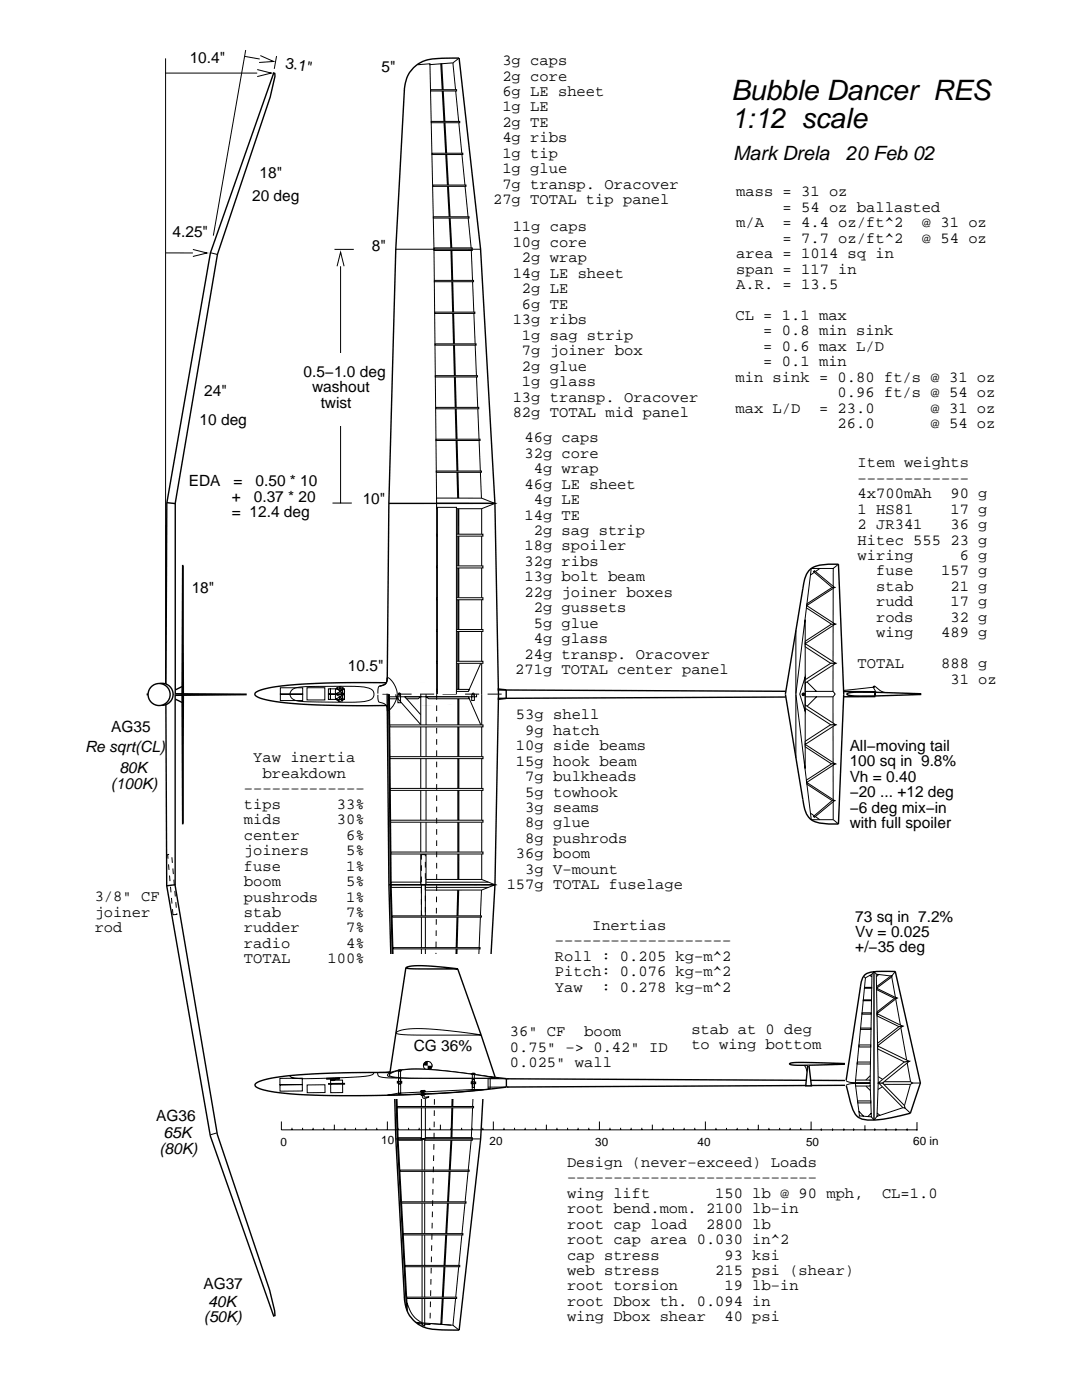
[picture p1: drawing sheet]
<svg xmlns="http://www.w3.org/2000/svg" width="216mm" height="280mm" viewBox="0 0 216 280" stroke-linecap="round" stroke-linejoin="round" font-family="sans-serif">
<path d="M97.4 215.5l76.3 .4M173.7 216.8l-76.4 .4" fill="none" stroke="#000" stroke-width=".28"/>
<path d="M168.8 215.7h5.1v1.5h-5.1z" fill-rule="evenodd" fill="#fff"/>
<path d="M96.4 137.9l78.4 .3M174.8 139.2l-78.4 .4" fill="none" stroke="#000" stroke-width=".28"/>
<path d="M156.9 137.8l11.6 .1v1.6h-11.6l-.1-.8z" fill-rule="evenodd" fill="#fff"/>
<path d="M101.1 137.8l-10.2-.9-13.2-.5-12.8 .1-5.2 .3-4.5 .4a8.2 8.2 0 0 0-4.3 1.3v.2a2.25 2.25 0 0 0 1.9 1.1l3.1 .5 4.6 .4 12.6 .3 15.8-.4 6.1-.4 6.1-.6" fill="none" stroke="#000" stroke-width=".28"/>
<g fill="#fff">
<path d="M77.4 140.3l13.4-.5 8.6-.9v1.4l-11.8 .7-10.2 .2z" fill-rule="evenodd"/>
<path d="M77.4 136.1l10.1 .3 11.9 .6-.1 1.4-8.6-.9-13.3-.4z" fill-rule="evenodd"/>
</g>
<path d="M29.4 138.7l4.5-.1 15.2 .2-15.2 .2zM36.4 137.2l-3.2 1.6 3.2 1.6" fill="none" stroke="#000" stroke-width=".28"/>
<path d="M33.1 138.8h1.9v38.2l8.4 49.7 10.4 31.1 1 4.1 .1 1-.3 .1-12.6-36-8.7-50z" fill-rule="evenodd" fill="#fff" stroke="#000" stroke-width=".28"/>
<g fill="#fff" stroke="#000" stroke-width=".2">
<path d="M79 208.4h16.1v.3h-16.1z" fill-rule="evenodd"/>
<path d="M78.8 202.1h16.5v.2h-16.5z" fill-rule="evenodd"/>
<path d="M78.6 195.7h17v.3h-17z" fill-rule="evenodd"/>
</g>
<g fill="none" stroke="#000" stroke-width=".2">
<path d="M77.6 138.7l.3 38.1 1.4 50.8 1.8 33.8M77.8 138.7l.3 38.1 1.4 50.8 1.9 34.5M79.2 139.4l4.8 5.3M84 138.7v38.1h1.1v-38.1M96.2 138.7v38.1l-2.1 50.8-3.7 37.2 1.3 1M84.1 176.8h.8v50.8h-.8zM79 227.6h17M84.3 227.6h.5v37.4l-.5-.2zM90 227.6h.2l-2 37h-.2zM81.3 260.3a5.8 5.8 0 0 0 3 4M83.5 264.5l2.4 .1v-.1l4.2 .3"/>
<circle cx="79.8" cy="138.7" r=".2"/>
<circle cx="94.5" cy="138.7" r=".2"/>
</g>
<path d="M100.2 138.7h-23.8" fill="none" stroke="#000" stroke-width=".2" stroke-dasharray="2.8 1.7" stroke-linecap="butt"/>
<path d="M77.3 138.7l.4 38.1 1.3 50.8 1.8 31.8M99.5 138.7l-.7 38.1-2.8 50.8-4.3 38.2h-2.7a9.6 9.6 0 0 1-5.6-1.3 6.5 6.5 0 0 1-2.6-5.2" fill="none" stroke="#000" stroke-width=".28"/>
<g fill="#fff" stroke="#000" stroke-width=".2">
<path d="M78.1 176.3h5.9v.5h-5.9z" fill-rule="evenodd"/>
<path d="M78.1 176.8h6v.5h-6z" fill-rule="evenodd"/>
</g>
<path d="M91.4 176.8h.2l-1.4 50.8h-.2z" fill="none" stroke="#000" stroke-width=".2"/>
<path d="M77.8 139.2h1.3l.4 .4h-1.7z" fill-rule="evenodd" fill="#fff" stroke="#000" stroke-width=".2"/>
<path d="M91.4 139.6h.2v37.2h-.2z" fill="none" stroke="#000" stroke-width=".2"/>
<g fill="#fff" stroke="#000" stroke-width=".2">
<path d="M78.1 170.3h18.4v.4h-18.4z" fill-rule="evenodd"/>
<path d="M78 163.9h18.5v.4h-18.5z" fill-rule="evenodd"/>
<path d="M77.9 157.5h18.6v.4h-18.6z" fill-rule="evenodd"/>
<path d="M77.9 151.2h18.6v.4h-18.6z" fill-rule="evenodd"/>
<path d="M77.8 144.9h18.7v.3h-18.7z" fill-rule="evenodd"/>
<path d="M84.9 227.3h9.4v.3h-9.4z" fill-rule="evenodd"/>
<path d="M84.8 227.6h9.5v.3h-9.5z" fill-rule="evenodd"/>
<path d="M81.2 259.2h10v.3h-10z" fill-rule="evenodd"/>
<path d="M80.9 252.9h10.9v.2h-10.9z" fill-rule="evenodd"/>
<path d="M80.5 246.5h11.9v.3h-11.9z" fill-rule="evenodd"/>
<path d="M80.2 240.1h12.9v.3h-12.9z" fill-rule="evenodd"/>
<path d="M79.8 233.8h13.9v.3h-13.8z" fill-rule="evenodd"/>
<path d="M79.5 227.6h4.8v.2h-4.8z" fill-rule="evenodd"/>
<path d="M79.5 227.3h4.6v.3h-4.6z" fill-rule="evenodd"/>
<path d="M79.3 221.1h15.3v.3h-15.3z" fill-rule="evenodd"/>
<path d="M78.5 189.4h17.4v.2h-17.4z" fill-rule="evenodd"/>
<path d="M78.3 183h17.8v.3h-17.8z" fill-rule="evenodd"/>
</g>
<path d="M85.9 264.6l-2.6-.2" fill="none" stroke="#000" stroke-width=".2" stroke-dasharray="1.1 1.1 1.1 1.1" stroke-linecap="butt"/>
<path d="M83.1 264.2l7.3 .6" fill="none" stroke="#000" stroke-width=".2"/>
<g fill="#fff" stroke="#000" stroke-width=".2">
<path d="M85.1 175.7h11.1l2.6 1.1h-13.7z" fill-rule="evenodd"/>
<path d="M84.9 176.8h13.9l-2.6 1.1h-11.3z" fill-rule="evenodd"/>
</g>
<path d="M80.9 139.2l3.1 3.6M84.9 177.3h12.6M97.5 176.3h-12.4" fill="none" stroke="#000" stroke-width=".2"/>
<path d="M80.8 139.2h3.2l-.5 .4h-2.3z" fill-rule="evenodd" fill="#fff" stroke="#000" stroke-width=".2"/>
<path d="M93.5 139.2l2.5 5.6" fill="none" stroke="#000" stroke-width=".2"/>
<path d="M85.1 139.2h8.4l.2 .4h-8.1z" fill-rule="evenodd" fill="#fff" stroke="#000" stroke-width=".2"/>
<path d="M87.2 138.7v38.1l-.5 50.8-.8 37" fill="none" stroke="#000" stroke-width=".2" stroke-dasharray="1.1 1.1 1.1 1.1" stroke-linecap="butt"/>
<path d="M36.5 113a2191.4 2191.4 0 0 1 0 51.6l-.1-25.8z" fill-rule="evenodd" fill="#fff" stroke="#000" stroke-width=".28"/>
<path d="M33.1 50.5l8.2 .1" fill="none" stroke="#000" stroke-width=".2"/>
<path d="M38.5 49.8l2.8 .8-2.8 .7z" fill="#fff"/>
<g fill="none" stroke="#000" stroke-width=".2">
<path d="M33.1 11.7v127M38.5 49.8l2.8 .8-2.8 .7M66.8 49.8h3.9M68 50.4v50.1M66.4 100.5h3.9M79.5 138.7h.5v1.7h-.5zM160.5 212.9a1.51 1.51 0 0 1 .6 1.2M43.3 226.4l-1.3 .4M56.2 225.8h127M56.2 224.1v1.7M58.3 225.4v.4M60.4 225.4v.4"/>
<path d="M62.5 225.4v.4M64.7 225.4v.4M66.8 224.7v1.1M68.9 225.4v.4M71 225.4v.4M73.1 225.4v.4M75.2 225.4v.4M77.4 224.1v1.7M79.5 225.4v.4M81.6 225.4v.4M83.7 225.4v.4M85.8 225.4v.4"/>
<path d="M87.9 224.7v1.1M90 225.4v.4M92.2 225.4v.4M94.3 225.4v.4M96.4 225.4v.4M98.5 224.1v1.7M100.6 225.4v.4M102.7 225.4v.4M104.9 225.4v.4M107 225.4v.4M109.1 224.7v1.1M111.2 225.4v.4"/>
<path d="M113.3 225.4v.4M115.4 225.4v.4M117.6 225.4v.4M119.7 224.1v1.7M121.8 225.4v.4M123.9 225.4v.4M126 225.4v.4M128.2 225.4v.4M130.3 224.7v1.1M132.4 225.4v.4M134.5 225.4v.4M136.6 225.4v.4"/>
<path d="M138.7 225.4v.4M140.9 224.1v1.7M143 225.4v.4M145.1 225.4v.4M147.2 225.4v.4M149.3 225.4v.4M151.4 224.8v1M153.5 225.4v.4M155.7 225.4v.4M157.8 225.4v.4M159.9 225.4v.4M162 224.1v1.7"/>
<path d="M164 225.5v.4M166.2 225.5v.4M168.5 225.5v.4M170.5 225.5v.4M172.7 224.9v1M174.7 225.5v.4M176.9 225.5v.4M178.9 225.5v.4M181.1 225.5v.4M183.1 224.2v1.7"/>
<circle cx="160.4" cy="138.7" r=".13"/>
<circle cx="160.4" cy="138.7" r=".26"/>
</g>
<path d="M35 176.8l-1.7 .2" fill="none" stroke="#000" stroke-width=".28"/>
<path d="M68 50.4l.7 2.8h-1.4z" fill="#fff"/>
<path d="M67.3 53.2l.7-2.8 .7 2.8" fill="none" stroke="#000" stroke-width=".2"/>
<path d="M65.6 70.6h4.5v14.5h-4.5z" fill-rule="evenodd" fill="#fff"/>
<path d="M80.7 18l-1.7 31.8-1.4 50.8-.3 38.1M80.7 18.1a6.3 6.3 0 0 1 6.5-6.4l4.5-.1 4.3 38.2 2.8 50.8 .7 38.1M168.7 212.5l-8.8-.2a3.6 3.6 0 0 0-2.2 .3 12.4 12.4 0 0 0 4.5 .2l6.5-.1" fill="none" stroke="#000" stroke-width=".28"/>
<g fill="none" stroke="#000" stroke-width=".2">
<path d="M85.8 12.8l.9 37 .5 50.8v38.1M88 12.8h.2l2 37h-.2zM91.7 11.6l-1.3 1 3.7 37.1 2.1 50.9v38.1M79 49.8h17M90 49.8h.2l1.4 50.8h-.2zM91.4 100.6h.2v37.1h-.2zM96 132.5l-2.5 5.7"/>
<circle cx="79.7" cy="138.7" r=".2"/>
<circle cx="160.4" cy="138.7" r=".11"/>
</g>
<g fill="#fff" stroke="#000" stroke-width=".2">
<path d="M86 17.9h5.2v.3h-5.2z" fill-rule="evenodd"/>
<path d="M86.1 24.3h5.7v.2h-5.7z" fill-rule="evenodd"/>
<path d="M86.3 30.6h6.1v.3h-6.1z" fill-rule="evenodd"/>
<path d="M86.4 37h6.7v.2h-6.7z" fill-rule="evenodd"/>
<path d="M86.5 43.3h7.2v.3h-7.2z" fill-rule="evenodd"/>
<path d="M86.7 49.5h7.6v.3h-7.6z" fill-rule="evenodd"/>
<path d="M86.7 49.8h7.6v.3h-7.6z" fill-rule="evenodd"/>
</g>
<path d="M90.4 12.6l-4.5 .3v-.2l-2.5 .2" fill="none" stroke="#000" stroke-width=".2"/>
<g fill="#fff" stroke="#000" stroke-width=".2">
<path d="M86.7 56h7.9v.3h-7.9z" fill-rule="evenodd"/>
<path d="M86.8 62.4h8v.2h-8z" fill-rule="evenodd"/>
<path d="M86.9 68.7h8.2v.3h-8.2z" fill-rule="evenodd"/>
<path d="M86.9 75.1h8.4v.2h-8.4z" fill-rule="evenodd"/>
<path d="M87 81.4h8.6v.3h-8.6z" fill-rule="evenodd"/>
<path d="M87 87.8h8.9v.2h-8.9z" fill-rule="evenodd"/>
<path d="M87.1 94.1h9v.3h-9z" fill-rule="evenodd"/>
<path d="M87.2 99.5h9l2.6 1.1h-11.6z" fill-rule="evenodd"/>
<path d="M87.2 100.6h11.6l-2.6 1.1h-9z" fill-rule="evenodd"/>
<path d="M87.2 106.7h9.2v.4h-9.2z" fill-rule="evenodd"/>
<path d="M87.2 113.1h9.2v.4h-9.2z" fill-rule="evenodd"/>
<path d="M87.2 119.4h9.2v.4h-9.2z" fill-rule="evenodd"/>
<path d="M87.2 125.8h9.2v.4h-9.2z" fill-rule="evenodd"/>
<path d="M87.2 132.1h9.2v.4h-9.2z" fill-rule="evenodd"/>
<path d="M87.2 137.8h6.5l-.2 .4h-6.3z" fill-rule="evenodd"/>
</g>
<path d="M79.1 138.7v.5h16.1v-.5M94.7 138.7v1.3h-.5v-1.3" fill="none" stroke="#000" stroke-width=".2"/>
<path d="M74.6 190.7h26.6v29h-26.6z" fill-rule="evenodd" fill="#fff"/>
<path d="M81.1 193.3l1.2-.3h2.2l6.9 .6h-8.7l-1.4-.1z" fill-rule="evenodd" fill="#fff" stroke="#000" stroke-width=".28"/>
<path d="M79.2 214.8h15.6v.2h-15.6z" fill-rule="evenodd" fill="#fff" stroke="#000" stroke-width=".2"/>
<path d="M87.5 212.9h.1M88.1 207.4h.1" fill="none" stroke="#000" stroke-width=".2"/>
<circle cx="85.4" cy="213" r=".85" fill="#000" stroke="#000" stroke-width=".2"/>
<g fill="#fff">
<path d="M85.4 212.1h.9v.9l-.9-.1z"/>
<path d="M84.5 212.9h.9v.9h-.9z"/>
</g>
<g fill="none" stroke="#000" stroke-width=".2">
<path d="M96.3 214.9v.6"/>
<circle cx="85.4" cy="213" r=".85"/>
</g>
<path d="M79.2 206.3l.6-.4 1.3-.2 3.4-.1 5.8 .4 5.7 .8h-15.3a1.9 1.9 0 0 1-1.6-.4z" fill-rule="evenodd" fill="#fff" stroke="#000" stroke-width=".2"/>
<path d="M99.6 215.4l-6-.9-6.1-.7-4.1-.2-3.1 .1a4.2 4.2 0 0 0-2.9 1.1v.1a6.8 6.8 0 0 0 3.6 .6h18.6" fill="none" stroke="#000" stroke-width=".2"/>
<path d="M77.7 176.8h21.2" fill="none" stroke="#000" stroke-width=".28"/>
<path d="M87.3 101.4h3.8v37.3h-3.8z" fill="#fff" stroke="#000" stroke-width=".2"/>
<path d="M98.8 100.6h-21.1" fill="none" stroke="#000" stroke-width=".28"/>
<path d="M49.1 10l-6.5 37.1" fill="none" stroke="#000" stroke-width=".2"/>
<path d="M54.7 14.6l.2 .1v.5l-.9 4.2-10.6 31.4-8.4 49.7v38.3l-1.9-.1 .2-38.2 8.7-50z" fill-rule="evenodd" fill="#fff" stroke="#000" stroke-width=".28"/>
<path d="M48.9 11.3l5.7 1M55.2 11.2l-.4 2.6" fill="none" stroke="#000" stroke-width=".2"/>
<path d="M52 11.1l2.6 1.2-2.9 .2z" fill="#fff"/>
<path d="M33.1 14.6h21.1M52 11.1l2.6 1.2-2.9 .2" fill="none" stroke="#000" stroke-width=".2"/>
<path d="M51.4 13.9l2.8 .7-2.8 .7z" fill="#fff"/>
<path d="M51.4 13.9l2.8 .7-2.8 .7M31.4 138.8h3.2" fill="none" stroke="#000" stroke-width=".2"/>
<g fill="#fff" stroke="#000" stroke-width=".28">
<circle cx="32.4" cy="138.7" r="2.2"/>
<circle cx="31.8" cy="138.8" r="2.2"/>
</g>
<path d="M33.3 100.4l1.7 .2M81 193.4l-3.2 21.6M91.4 193.6l4.7 13.2 2.8 8.5M101.1 215.5l-10.6-.8-12.4-.4-14 .2-5.2 .3-3.7 .5a8.4 8.4 0 0 0-4.2 1.3l-.1 .2a2.21 2.21 0 0 0 2 1l3 .6 4.6 .3 5.3 .2h8.2l14.5-.5 6.5-.5 6-.7M101.1 215.6v1.6" fill="none" stroke="#000" stroke-width=".28"/>
<g fill="none" stroke="#000" stroke-width=".2">
<path d="M42 50.5l1.4 .3M56 137.4h4.4v1.3h-4.4zM56 138.7h4.4v1.3h-4.4zM61.3 137.4h3.6v2.5h-3.6zM65.6 137.6h.4v1.1h-.4zM65.6 138.7h.4v1.1h-.4zM66 137.6h2.3v1.1h-2.3zM66 138.7h2.3v1.1h-2.3zM67.1 137.4l.8 .8M67.9 137.1v1.1M67.9 139.2l.5 .9M67.9 139.2l-.3 1"/>
<path d="M67.9 139.2l-.9 .6M68.3 137.6h.5v1.1h-.5zM68.3 138.7h.5v1.1h-.5zM68.6 137.4l-.7 .8M55.9 215.5l4.5-.1v1.3l-4.5 .1zM55.9 216.8l4.5-.1v1.3h-4.5zM61.3 216.8h3.6v1.5l-3.6 .1zM65.2 215.5h2.5v.1h-2.5zM65.6 216.5h3.2v.1l-3.2 .1zM66 215.9l2.4-.1v2.5h-2.4zM66.1 215.6h.7v.2h-.7zM66.5 215.4v.6"/>
<path d="M74.6 214.3a.58 .58 0 0 1-.7 .6l-2.3 .3-5.4 .2a37.1 37.1 0 0 1-8-.1l-.4-.4"/>
<circle cx="67.9" cy="139.2" r=".92"/>
<circle cx="67.9" cy="138.2" r=".92"/>
<circle cx="67.9" cy="138.2" r=".03"/>
<circle cx="67.9" cy="139.2" r=".03"/>
</g>
<path d="M77.9 214.6a11.4 11.4 0 0 1 6.1-1l6.9 .6 8 1.2-19.1-.1a2.86 2.86 0 0 1-2-.4z" fill-rule="evenodd" fill="#fff" stroke="#000" stroke-width=".2"/>
<path d="M84.1 170.8h.8v12h-.8z" fill="none" stroke="#000" stroke-width=".2" stroke-dasharray="1.1 1.1 1.1 1.1" stroke-linecap="butt"/>
<path d="M101.1 137.9v1.6" fill="none" stroke="#000" stroke-width=".28"/>
<path d="M161.3 212.9h.2l.5 4.1h-1.1z" fill="#fff" stroke="#000" stroke-width=".28"/>
<path d="M33.5 170.8l.8-.1 1 12-.8 .1z" fill="none" stroke="#000" stroke-width=".2" stroke-dasharray="1.1 1.1 1.1 1.1" stroke-linecap="butt"/>
<g fill="none" stroke="#000" stroke-width=".2">
<path d="M162 113.6l-3.1 25.1 3.1 25.1M162 113.6h4.4l-.1 24.6M163.7 113.6l-1.8 1.3M167.4 112.7l-1 .9M58.3 137.8a6.8 6.8 0 0 1 4.1-.6l5.9-.1a13.8 13.8 0 0 1 5.9 .7 1.25 1.25 0 0 1 .4 1.3 1.25 1.25 0 0 1-1 .9 48.1 48.1 0 0 1-9.3 .3h-2a7.9 7.9 0 0 1-3.8-.6l-.2-.2a1.11 1.11 0 0 1 0-1.7zM158.9 125.9v12.7M158.9 138.8v12.6M160.8 138.2h5.5l.5 .5-.5 .5h-5.5M160.8 135.3v6.8l-1.1-3.4zM160.8 123.8v29.8M161.2 136.3l1.9 1.9M163.1 139.2l-1.9 1.9"/>
<path d="M166.3 139.2l.1 24.6M161.9 162.5l1.8 1.3M166.4 163.8h-4.4M166.4 163.8l1 .9M77.4 218.9l2.1-.5 15-.7h2.1a174.5 174.5 0 0 1-19.2 1.2zM79.3 216.1h.9v.3h-.9zM79.4 213.9l.6-.1 .1 .2h-.7zM79.6 215.4h.4v3.2h-.4zM79.6 214h.4v2.6h-.4zM84 218l.8-.1 .1 .2h-.9zM84 218.7h.9l-.3 .2h-.5zM84.6 217.8l.1 1.4 1-.1a.73 .73 0 0 1-.7 .4 .73 .73 0 0 1-.7-.5v-1.2"/>
<path d="M94.1 216.2h.9v.3h-.9zM94.2 214.5l.5-.1 .2 .3h-.7zM94.3 215.7h.4v2h-.4zM94.3 214.7h.4v2.6h-.4zM97.5 215.5h.4v2h-.4z"/>
</g>
<path d="M156.8 138.7l3.5-21a8.3 8.3 0 0 1 1.2-3.7 5.6 5.6 0 0 1 4.4-1.3h1.5l1.1 26M168.5 138.7l-1.1 26h-.1a13.5 13.5 0 0 1-4.7-.6 4.1 4.1 0 0 1-2.2-3.5l-3.6-21.9" fill="none" stroke="#000" stroke-width=".28"/>
<g fill="#fff" stroke="#000" stroke-width=".2">
<path d="M160.8 148.1l5.1-3.3h1l-6.1 3.9z" fill-rule="evenodd"/>
<path d="M160.8 148.8l6 3.8h-.8l-5.2-3.4z" fill-rule="evenodd"/>
<path d="M161 155.9l5-3.3h.8l-5.7 3.7z" fill-rule="evenodd"/>
<path d="M161.1 156.3l5.6 3.7h-.5l-5.1-3.3z" fill-rule="evenodd"/>
<path d="M162.4 163.1l3.8-3.1h.5l-4.1 3.3z" fill-rule="evenodd"/>
<path d="M160.8 140.9l6.1 3.9h-1l-5.1-3.3z" fill-rule="evenodd"/>
<path d="M160.8 128.6l6.1 3.9h-1l-5.1-3.3z" fill-rule="evenodd"/>
<path d="M160.8 128.1l5.2-3.4h.8l-6 3.9z" fill-rule="evenodd"/>
<path d="M161.1 121l5.7 3.7h-.8l-5-3.2z" fill-rule="evenodd"/>
<path d="M162.6 114l4 3.4h-.4l-3.8-3.2z" fill-rule="evenodd"/>
<path d="M160.8 135.8l5.1-3.3h1l-6.1 4z" fill-rule="evenodd"/>
<path d="M161.1 120.7l5.1-3.3h.5l-5.6 3.6z" fill-rule="evenodd"/>
</g>
<path d="M174.6 194.2l.4 .5 3 .4 3.9 21.3M175.5 194.7l-.5 .5M178.8 194.1l-.8 1M170.8 216.8l.8 6.2M173.8 216.8l.2 6.4 .5 .6M175.4 215.1l.8 .6M176.2 217.2l-.9 .5M181.9 216.4h1.9M181.9 216.4l-1.4 4.8M171.5 222.1l.9 .9M171.5 223.1l.1-.1 2.4 .2M174 222.4l-.7 .7" fill="none" stroke="#000" stroke-width=".2"/>
<g fill="#fff" stroke="#000" stroke-width=".2">
<path d="M171.2 212.2h2.6v.4h-2.7z" fill-rule="evenodd"/>
<path d="M171.5 208.8h2.4v.4h-2.4z" fill-rule="evenodd"/>
<path d="M171.8 205.4h2.1v.3h-2.1z" fill-rule="evenodd"/>
<path d="M172.1 202.4h1.9v.3h-1.9z" fill-rule="evenodd"/>
<path d="M172.4 199.8h1.6v.2h-1.6z" fill-rule="evenodd"/>
<path d="M172.6 197.3h1.5v.2h-1.5z" fill-rule="evenodd"/>
</g>
<path d="M170.8 216.5h3v.5h-3zM170.8 215.8h3v.5h-3z" fill="none" stroke="#000" stroke-width=".2"/>
<path d="M176.2 216.4l.3-.2h5.3l.4 .2-.4 .3h-5.3z" fill-rule="evenodd" fill="#fff" stroke="#000" stroke-width=".2"/>
<path d="M180.5 221.2l1.3 1.2" fill="none" stroke="#000" stroke-width=".2"/>
<path d="M175.5 216.4h.7l4.4 4.5 .1 .5-.4-.1z" fill-rule="evenodd" fill="#fff" stroke="#000" stroke-width=".2"/>
<path d="M172.4 195.1l.4 .3M172.8 195.4l-2 20.6M173.7 194.9l.4 .3M174.1 194.7l-.3 21.3M174.5 194.2l-.4 .5-1.3 .7" fill="none" stroke="#000" stroke-width=".2"/>
<path d="M171.8 197.1a4 4 0 0 1 1-2.4 9.6 9.6 0 0 1 4.8-.6l1.2 .1 5 22.2-2 6M174.5 194.2v29.6" fill="none" stroke="#000" stroke-width=".28"/>
<g fill="#fff" stroke="#000" stroke-width=".2">
<path d="M171.2 220h2.7v.4h-2.6z" fill-rule="evenodd"/>
<path d="M175.4 216.4l5.2-4.2 .9-.1-5.3 4.3z" fill-rule="evenodd"/>
<path d="M175.2 209l6.3 3.1-.9 .1-5.4-2.6z" fill-rule="evenodd"/>
<path d="M175.2 208.5l4.3-3.4h.7l-5 3.9z" fill-rule="evenodd"/>
<path d="M175.1 202.2l3.5-2.7 .5-.1-4 3.1z" fill-rule="evenodd"/>
<path d="M175.1 202.6l5.1 2.5h-.7l-4.4-2.1z" fill-rule="evenodd"/>
<path d="M175 197.5l4.1 1.9-.5 .1-3.6-1.8z" fill-rule="evenodd"/>
<path d="M175 197.2l3.1-2.3v.3l-3.1 2.3z" fill-rule="evenodd"/>
</g>
<path d="M184 138.6l-10.4-.3a13.8 13.8 0 0 0-4.4 .3v.2a38.8 38.8 0 0 0 8.9 .2l5.9-.2M171.8 197.1l-2.8 18.8M169 216.9l.3 1.3a13.2 13.2 0 0 0 1.8 4.8 5.3 5.3 0 0 0 4 .8l3-.5 3.7-.8" fill="none" stroke="#000" stroke-width=".28"/>
<g fill="none" stroke="#000" stroke-width=".2">
<path d="M174.6 138.3l.3 .8M174.6 137.3l-6.1 .7M174.9 138.3l-.3 .8M175 138.3l-.6-.9 .1-.3 1.5 1.1 .8 .2M97.5 215.5l4.1 .1M101.5 217.2h-4.1M169 215.9a2.3 2.3 0 0 0 1.7 .4M170.8 216.5l-1.1 .1-.7 .3"/>
<circle cx="174.6" cy="137.3" r=".03"/>
</g>
<path d="M77.3 135.4a4 4 0 0 1 2 3.2h-3.8v-.1a1.06 1.06 0 0 1 .8-1.5 1.34 1.34 0 0 0 1-1.6z" fill-rule="evenodd" fill="#fff" stroke="#000" stroke-width=".2"/>
<path d="M79.3 138.8a4 4 0 0 1-2 3.2 1.43 1.43 0 0 0-1.5-1.7 1.96 1.96 0 0 1-.3-1.5M175 194.7l.4 21.7-.3 6.7-.5 .7M77.9 214.1l-1.5 .2a.85 .85 0 0 0-1 .2 .77 .77 0 0 0 1 .8l3 .1M172.9 217l.9 .9M173.8 215l-.9 .8M175.1 222.4l.6 .5M180.3 221.3l-5.2 1.8" fill="none" stroke="#000" stroke-width=".2"/>
<path d="M77.3 135.4a1.47 1.47 0 0 1-1.6 1.7" fill="none" stroke="#000" stroke-width=".28"/>
<g font-size="5.6">
<text x="146" y="20">Bubble Dancer RES</text>
<text x="146" y="25.6">1:12 scale</text>
</g>
<g font-size="3.9">
<text x="146.4" y="31.9">Mark Drela</text>
<text x="168.9" y="31.9">20 Feb 02</text>
</g>
<g font-size="3.1">
<text x="37.9" y="12.6">10.4&quot;</text>
<text x="56.9" y="13.6" transform="rotate(10 56.9 13.6)">3.1&quot;</text>
<text x="76.2" y="14.4">5&quot;</text>
<text x="100.3" y="13">3g caps</text>
<text x="100.3" y="16.1">2g core</text>
<text x="100.3" y="19.2">6g LE sheet</text>
<text x="100.3" y="22.3">1g LE</text>
<text x="100.3" y="25.4">2g TE</text>
<text x="100.3" y="28.5">4g ribs</text>
<text x="51.8" y="35.6">18&quot;</text>
<text x="100.3" y="31.5">1g tip</text>
<text x="100.3" y="34.6">1g glue</text>
<text x="50.3" y="40.2">20 deg</text>
<text x="98.5" y="40.8">27g TOTAL tip panel</text>
<text x="100.3" y="37.7">7g transp. Oracover</text>
<text x="147" y="39.2">mass = 31 oz</text>
<text x="34.4" y="47.3">4.25&quot;</text>
<text x="102.4" y="46.2">11g caps</text>
<text x="147" y="45.4">m/A</text>
<text x="156.3" y="42.3">= 54 oz ballasted</text>
<text x="156.3" y="45.4">= 4.4 oz/ft^2</text>
<text x="184.1" y="45.4">@ 31 oz</text>
<text x="74.3" y="50.2">8&quot;</text>
<text x="102.4" y="49.3">10g core</text>
<text x="104.2" y="52.4">2g wrap</text>
<text x="147" y="51.6">area = 1014 sq in</text>
<text x="156.3" y="48.5">= 7.7 oz/ft^2</text>
<text x="184.1" y="48.5">@ 54 oz</text>
<text x="102.4" y="55.5">14g LE sheet</text>
<text x="104.2" y="58.6">2g LE</text>
<text x="147" y="54.7">span = 117 in</text>
<text x="147" y="57.7">A.R. = 13.5</text>
<text x="102.4" y="64.8">13g ribs</text>
<text x="104.2" y="61.7">6g TE</text>
<text x="146.9" y="63.9">CL = 1.1 max</text>
<text x="104.2" y="67.9">1g sag strip</text>
<text x="104.2" y="71">7g joiner box</text>
<text x="152.4" y="67">= 0.8 min sink</text>
<text x="152.4" y="70.1">= 0.6 max L/D</text>
<text x="60.6" y="75.3">0.5−1.0 deg</text>
<text x="104.2" y="74">2g glue</text>
<text x="104.2" y="77.1">1g glass</text>
<text x="146.9" y="76.3">min sink = 0.80 ft/s @ 31 oz</text>
<text x="152.4" y="73.2">= 0.1 min</text>
<text x="40.8" y="79.1">24&quot;</text>
<text x="62.3" y="78.4">washout</text>
<text x="64" y="81.5">twist</text>
<text x="102.4" y="80.2">13g transp. Oracover</text>
<text x="102.4" y="83.3">82g TOTAL mid panel</text>
<text x="146.9" y="82.5">max L/D</text>
<text x="163.5" y="82.5">= 23.0</text>
<text x="167.3" y="79.4">0.96 ft/s @ 54 oz</text>
<text x="185.8" y="82.5">@ 31 oz</text>
<text x="39.8" y="84.8">10 deg</text>
<text x="104.7" y="88.4">46g caps</text>
<text x="167.3" y="85.6">26.0</text>
<text x="185.8" y="85.6">@ 54 oz</text>
<text x="104.7" y="91.5">32g core</text>
<text x="106.6" y="94.5">4g wrap</text>
<text x="171.2" y="93.4">Item weights</text>
<text x="37.7" y="97.2">EDA</text>
<text x="46.3" y="100.3">+</text>
<text x="46.6" y="97.2">=</text>
<text x="50.7" y="100.3">0.37 * 20</text>
<text x="51" y="97.2">0.50 * 10</text>
<text x="72.4" y="100.7">10&quot;</text>
<text x="104.7" y="97.6">46g LE sheet</text>
<text x="106.6" y="100.7">4g LE</text>
<text x="171.2" y="96.4">−−−−−−−−−−−−</text>
<text x="171.2" y="99.5">4x700mAh</text>
<text x="189.8" y="99.5">90 g</text>
<text x="46.3" y="103.4">= 12.4 deg</text>
<text x="104.7" y="103.8">14g TE</text>
<text x="106.6" y="106.9">2g sag strip</text>
<text x="171.2" y="102.6">1 HS81</text>
<text x="171.2" y="105.7">2 JR341</text>
<text x="189.8" y="102.6">17 g</text>
<text x="189.8" y="105.7">36 g</text>
<text x="104.7" y="110">18g spoiler</text>
<text x="104.7" y="113.1">32g ribs</text>
<text x="171.2" y="108.8">Hitec 555 23 g</text>
<text x="171.2" y="111.9">wiring</text>
<text x="191.6" y="111.9">6 g</text>
<text x="38.3" y="118.5">18&quot;</text>
<text x="104.7" y="116.2">13g bolt beam</text>
<text x="104.7" y="119.3">22g joiner boxes</text>
<text x="175" y="115">fuse</text>
<text x="175" y="118.1">stab</text>
<text x="187.9" y="115">157 g</text>
<text x="189.8" y="118.1">21 g</text>
<text x="106.6" y="122.4">2g gussets</text>
<text x="106.6" y="125.5">5g glue</text>
<text x="175" y="121.2">rudd</text>
<text x="175" y="124.3">rods</text>
<text x="189.8" y="121.2">17 g</text>
<text x="189.8" y="124.3">32 g</text>
<text x="104.7" y="131.6">24g transp. Oracover</text>
<text x="106.6" y="128.5">4g glass</text>
<text x="175" y="127.4">wing</text>
<text x="187.9" y="127.4">489 g</text>
<text x="69.5" y="134.1">10.5&quot;</text>
<text x="102.9" y="134.7">271g TOTAL center panel</text>
<text x="171.2" y="133.5">TOTAL</text>
<text x="187.9" y="133.5">888 g</text>
<text x="189.8" y="136.6">31 oz</text>
<text x="103" y="143.7">53g shell</text>
<text x="22.2" y="146.2">AG35</text>
<text x="103" y="149.9">10g side beams</text>
<text x="104.9" y="146.8">9g hatch</text>
<text x="169.7" y="150">All−moving tail</text>
<text x="17" y="150.3">Re sqrt(CL)</text>
<text x="23.8" y="154.5">80K</text>
<text x="50.6" y="152.3">Yaw inertia</text>
<text x="52.4" y="155.4">breakdown</text>
<text x="103" y="153">15g hook beam</text>
<text x="169.7" y="153.1">100 sq in 9.8%</text>
<text x="22.1" y="157.6">(100K)</text>
<text x="48.7" y="158.5">−−−−−−−−−−−−−</text>
<text x="48.7" y="161.6">tips</text>
<text x="67.3" y="161.6">33%</text>
<text x="104.9" y="156.1">7g bulkheads</text>
<text x="104.9" y="159.2">5g towhook</text>
<text x="169.7" y="156.2">Vh = 0.40</text>
<text x="169.7" y="159.3">−20 ... +12 deg</text>
<text x="48.7" y="164.7">mids</text>
<text x="48.7" y="167.8">center</text>
<text x="67.3" y="164.7">30%</text>
<text x="69.1" y="167.8">6%</text>
<text x="104.9" y="162.3">3g seams</text>
<text x="104.9" y="165.3">8g glue</text>
<text x="169.7" y="162.4">−6 deg mix−in</text>
<text x="169.7" y="165.5">with full spoiler</text>
<text x="48.7" y="170.9">joiners</text>
<text x="48.7" y="174">fuse</text>
<text x="69.1" y="170.9">5%</text>
<text x="69.1" y="174">1%</text>
<text x="103" y="171.5">36g boom</text>
<text x="104.9" y="168.4">8g pushrods</text>
<text x="48.7" y="177.1">boom</text>
<text x="69.1" y="177.1">5%</text>
<text x="101.2" y="177.7">157g TOTAL fuselage</text>
<text x="104.9" y="174.6">3g V−mount</text>
<text x="18.9" y="180.1">3/8&quot; CF</text>
<text x="18.9" y="183.2">joiner</text>
<text x="48.7" y="180.1">pushrods</text>
<text x="48.7" y="183.2">stab</text>
<text x="69.1" y="180.1">1%</text>
<text x="69.1" y="183.2">7%</text>
<text x="118.2" y="185.8">Inertias</text>
<text x="170.8" y="184.1">73 sq in 7.2%</text>
<text x="18.9" y="186.3">rod</text>
<text x="48.7" y="186.3">rudder</text>
<text x="48.7" y="189.4">radio</text>
<text x="69.1" y="186.3">7%</text>
<text x="69.1" y="189.4">4%</text>
<text x="110.8" y="188.9">−−−−−−−−−−−−−−−−−−−</text>
<text x="110.8" y="191.9">Roll : 0.205 kg−m^2</text>
<text x="170.8" y="187.2">Vv = 0.025</text>
<text x="170.8" y="190.3">+/−35 deg</text>
<text x="48.7" y="192.5">TOTAL</text>
<text x="65.4" y="192.5">100%</text>
<text x="110.8" y="195">Pitch: 0.076 kg−m^2</text>
<text x="110.8" y="198.1">Yaw</text>
<text x="120.1" y="198.1">: 0.278 kg−m^2</text>
<text x="82.6" y="209.9">CG 36%</text>
<text x="101.8" y="207.1">36&quot; CF</text>
<text x="116.6" y="207.1">boom</text>
<text x="138" y="206.5">stab at 0 deg</text>
<text x="138" y="209.6">to wing bottom</text>
<text x="101.8" y="210.2">0.75&quot; −&gt; 0.42&quot; ID</text>
<text x="101.8" y="213.3">0.025&quot; wall</text>
<text x="31.2" y="224">AG36</text>
<text x="32.7" y="227.5">65K</text>
<text x="31.8" y="230.6">(80K)</text>
<text x="113.2" y="233.2">Design (never−exceed) Loads</text>
<text x="113.2" y="236.3">−−−−−−−−−−−−−−−−−−−−−−−−−−−</text>
<text x="113.2" y="239.4">wing lift</text>
<text x="142.8" y="239.4">150 lb @ 90 mph,</text>
<text x="176.1" y="239.4">CL=1.0</text>
<text x="113.2" y="242.5">root bend.mom. 2100 lb−in</text>
<text x="113.2" y="245.5">root cap load</text>
<text x="141" y="245.5">2800 lb</text>
<text x="113.2" y="248.6">root cap area 0.030 in^2</text>
<text x="113.2" y="251.7">cap stress</text>
<text x="144.7" y="251.7">93 ksi</text>
<text x="40.6" y="257.5">AG37</text>
<text x="113.2" y="254.8">web stress</text>
<text x="113.2" y="257.9">root torsion</text>
<text x="142.8" y="254.8">215 psi (shear)</text>
<text x="144.7" y="257.9">19 lb−in</text>
<text x="41.6" y="261.1">40K</text>
<text x="113.2" y="261">root Dbox th. 0.094 in</text>
<text x="40.7" y="264.2">(50K)</text>
<text x="113.2" y="264">wing Dbox shear</text>
<text x="144.7" y="264">40 psi</text>
</g>
<g font-size="2.3">
<text x="56" y="229">0</text>
<text x="76.1" y="228.6">10</text>
<text x="97.8" y="228.8">20</text>
<text x="118.9" y="228.9">30</text>
<text x="139.3" y="228.9">40</text>
<text x="160.9" y="228.9">50</text>
<text x="182.4" y="228.8">60 in</text>
</g>
</svg>
